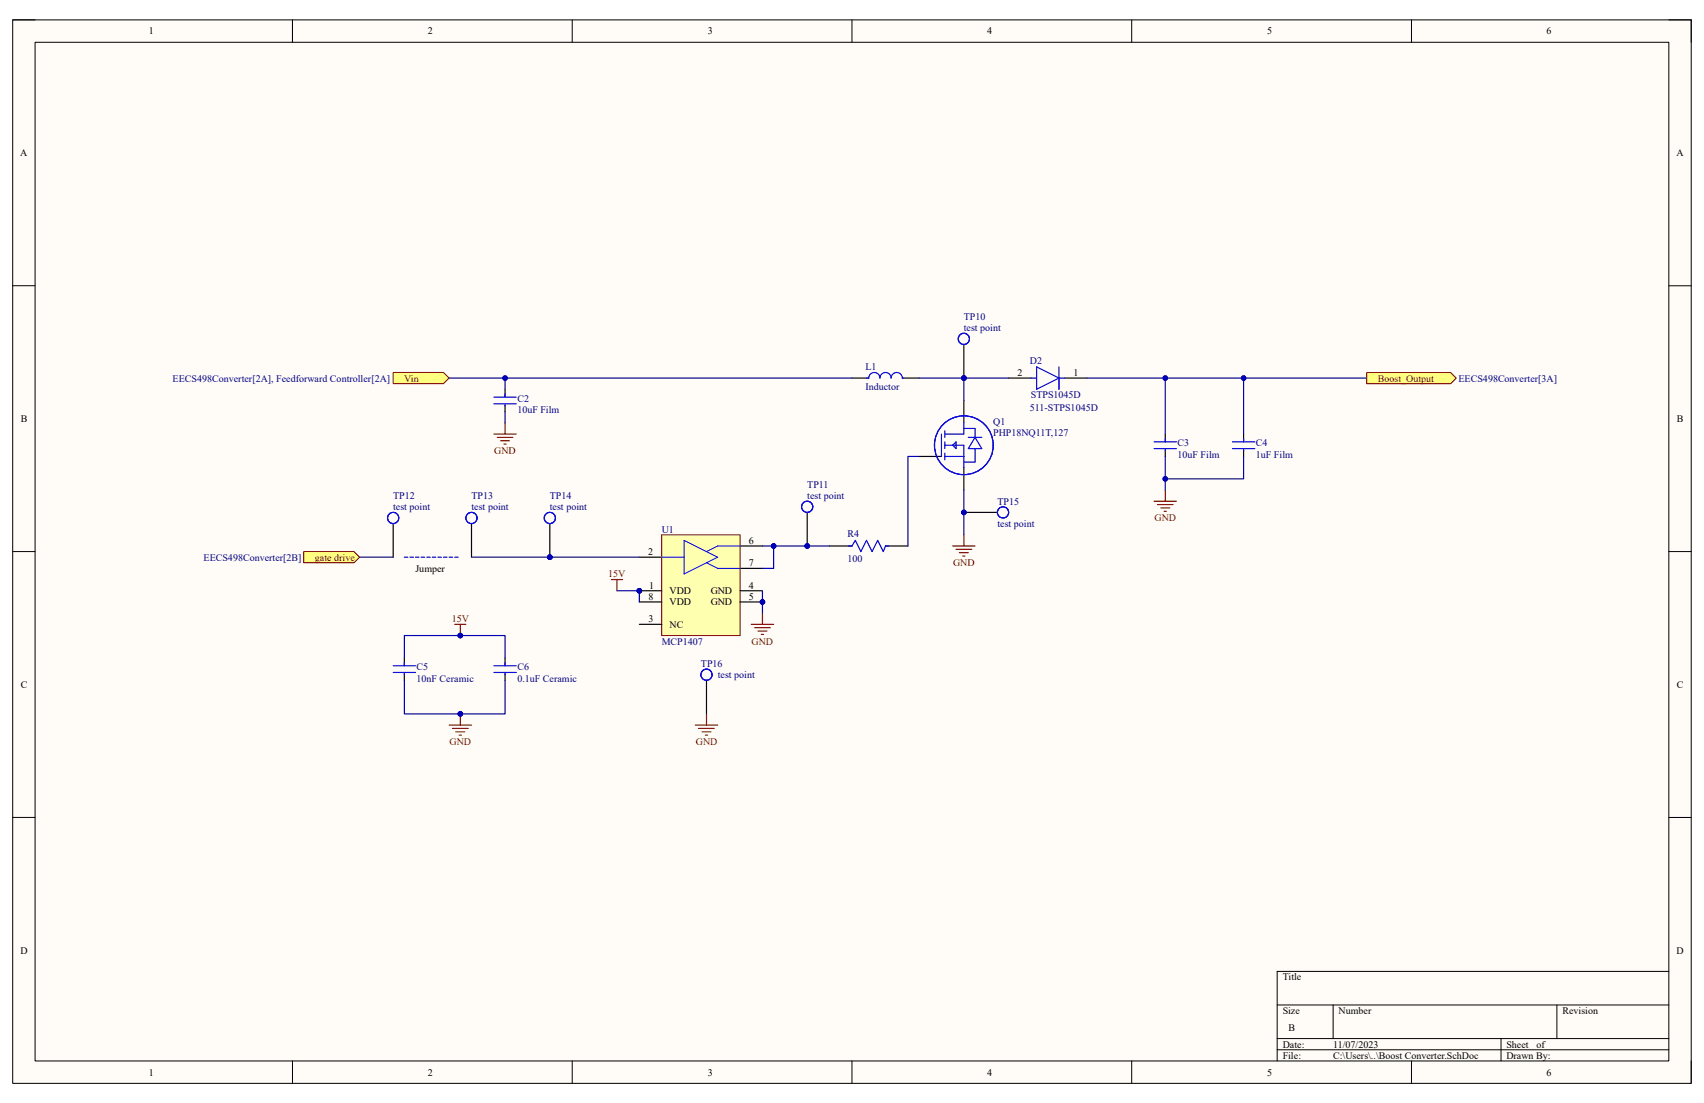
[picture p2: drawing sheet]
<svg xmlns="http://www.w3.org/2000/svg" width="432mm" height="279mm" viewBox="0 0 432 279" stroke-linecap="round" stroke-linejoin="round" font-family="sans-serif">
<path d="M3.2 5h425.4v269.4h-425.4z" fill-rule="evenodd" fill="#fffcf8"/>
<path d="M3.2 5h425.4v269.4h-425.4z" fill="none" stroke="#000" stroke-width=".25"/>
<path d="M8.9 10.7h414v258.1h-414z" fill-rule="evenodd" fill="#fffcf8"/>
<g fill="none" stroke="#000" stroke-width=".25">
<path d="M3.2 5h5.7M8.9 10.7h414v258.1h-414zM74.1 5v5.7M145 5v5.7M215.9 5v5.7M286.8 5v5.7M357.7 5v5.7M422.9 5h5.7v5.7M3.2 72.4h5.7M422.9 72.4h5.7M3.2 139.7h5.7M422.9 139.7h5.7"/>
<path d="M3.2 207.1h5.7M422.9 207.1h5.7M323.6 254.6h99.3M337.8 254.6v8.5M394.5 254.6v8.5M422.9 246.1h-99.3v22.6M74.1 268.7v5.7M145 268.7v5.7M215.9 268.7v5.7M286.8 268.7v5.7M323.6 263.1h99.3M323.6 265.9h99.3"/>
<path d="M357.7 268.8v5.6M380.4 263.1v5.7M428.6 268.8v5.6"/>
</g>
<path d="M99.6 94.4h12.8l1.4 1.4-1.4 1.4h-12.8z" fill-rule="evenodd" fill="#ffff80"/>
<path d="M99.6 94.4h12.8l1.4 1.4-1.4 1.4h-12.8z" fill="none" stroke="#800000" stroke-width=".25"/>
<path d="M241.4 138.3h5.7M242.3 139.1h3.9M244.2 135.5v2.8M292.4 127h5.7M293.3 127.8h4M294.2 128.7h2.2M295 129.5h.6M295.3 124.1v2.9M243.1 140h2.3M244 140.9h.5" fill="none" stroke="#800000" stroke-width=".3"/>
<path d="M76.9 139.7h12.8l1.4 1.4-1.4 1.5h-12.8z" fill-rule="evenodd" fill="#ffff80"/>
<path d="M76.9 139.7h12.8l1.4 1.4-1.4 1.5h-12.8z" fill="none" stroke="#800000" stroke-width=".25"/>
<path d="M346.3 94.4h21.3l1.4 1.4-1.4 1.4h-21.3z" fill-rule="evenodd" fill="#ffff80"/>
<path d="M346.3 94.4h21.3l1.4 1.4-1.4 1.4h-21.3z" fill="none" stroke="#800000" stroke-width=".25"/>
<path d="M232.9 115.6h5.7M244.2 101.4v5.7M244.2 118.5v5.6" fill="none" stroke="#000" stroke-width=".3"/>
<g fill="none" stroke="#00f" stroke-width=".3">
<path d="M238.6 110v5.6M239.4 109.1v1.7M239.4 111.9v1.7M239.4 114.8v1.7M239.4 112.8h4.8v5.7M239.4 115.6h4.8M241.4 112.8l.9-.9v1.7zM244.2 107.1v2.9h-4.8M244.2 108.5h2.9v2.3M245.4 110.8h3.4M247.1 110.8l1.7 2.8h-3.4zM247.1 113.6v3.4h-2.9"/>
<circle cx="244.2" cy="112.8" r="7.4"/>
</g>
<path d="M154.9 146.8h2.9M156.3 146.8v2.8M190.4 158.2h5.6M191.2 159h4M192.1 159.9h2.2M193.2 155.3v2.9M192.9 160.7h.6" fill="none" stroke="#800000" stroke-width=".3"/>
<circle cx="162" cy="149.6" r=".57" fill="#000080"/>
<circle cx="162" cy="149.6" r=".57" fill="none" stroke="#000080" stroke-width=".25"/>
<circle cx="193.2" cy="152.5" r=".57" fill="#000080"/>
<circle cx="193.2" cy="152.5" r=".57" fill="none" stroke="#000080" stroke-width=".25"/>
<path d="M187.5 138.3h5.7M162 141.1h5.7M187.5 144h5.7" fill="none" stroke="#000" stroke-width=".3"/>
<path d="M167.7 135.5h19.8v25.5h-19.8z" fill-rule="evenodd" fill="#ffffb0"/>
<path d="M167.7 135.5h19.8v25.5h-19.8z" fill="none" stroke="#800000" stroke-width=".25"/>
<path d="M173.4 136.9l8.5 4.2-8.5 4.3zM187.5 138.3h-5.6l-2.9 1.4M167.7 141.1h5.7M179 142.6l2.9 1.4h5.6" fill="none" stroke="#00f" stroke-width=".25"/>
<path d="M162 149.6h5.7" fill="none" stroke="#000" stroke-width=".3"/>
<circle cx="162" cy="149.6" r=".57" fill="#000080"/>
<circle cx="162" cy="149.6" r=".57" fill="none" stroke="#000080" stroke-width=".25"/>
<path d="M162 158.2h5.7M187.5 149.6h5.7M187.5 152.5h5.7" fill="none" stroke="#000" stroke-width=".3"/>
<circle cx="193.2" cy="152.5" r=".57" fill="#000080"/>
<circle cx="193.2" cy="152.5" r=".57" fill="none" stroke="#000080" stroke-width=".25"/>
<g fill="none" stroke="#000" stroke-width=".3">
<path d="M128 98.6v2M215.9 95.8h4.2M228.7 95.8h4.2M128 102.6v1.7M295.3 110v1.9M295.3 113.9v1.7M315.1 110v1.9M315.1 113.9v1.7M162 152.5h5.7M102.5 166.7v1.9M102.5 170.6v1.7M128 166.7v1.9"/>
<path d="M128 170.6v1.7"/>
</g>
<g fill="none" stroke="#00f" stroke-width=".3">
<path d="M128 99.7v.9M219.6 95.8h.5a1.42 1.42 0 0 1 1.5-1.4 1.42 1.42 0 0 1 1.4 1.4 1.42 1.42 0 0 1 1.4-1.4 1.42 1.42 0 0 1 1.4 1.4 1.42 1.42 0 0 1 1.4-1.4 1.42 1.42 0 0 1 1.5 1.4h.2M125.1 100.6h5.7M125.1 102.3h5.7M128 102.6v.3M292.4 111.9h5.7M292.4 113.6h5.7M295.3 111.1v.8M295.3 113.9v.3M312.3 111.9h5.7M312.3 113.6h5.7M315.1 111.1v.8"/>
<path d="M315.1 113.9v.3M99.6 168.6h5.7M99.6 170.3h5.7M102.5 167.8v.8M102.5 170.6v.3M125.1 168.6h5.7M125.1 170.3h5.7M128 167.8v.8M128 170.6v.3"/>
</g>
<path d="M125.1 109.9h5.7M126 110.8h4M126.9 111.6h2.2M127.7 112.5h.6M128 107.1v2.8M115.2 158.2h2.9M116.6 158.2v2.8" fill="none" stroke="#800000" stroke-width=".3"/>
<circle cx="116.6" cy="161" r=".57" fill="#000080"/>
<circle cx="116.6" cy="161" r=".57" fill="none" stroke="#000080" stroke-width=".25"/>
<path d="M113.8 183.7h5.7M114.7 184.5h3.9M115.5 185.4h2.3M116.4 186.2h.5M116.6 180.8v2.9" fill="none" stroke="#800000" stroke-width=".3"/>
<circle cx="116.6" cy="180.8" r=".57" fill="#000080"/>
<circle cx="116.6" cy="180.8" r=".57" fill="none" stroke="#000080" stroke-width=".25"/>
<path d="M255.6 95.8h5.7M269.8 95.8h5.6M99.6 132.6v8.5M119.5 132.6v8.5M210.2 138.3h5.7M224.4 138.3h5.7" fill="none" stroke="#000" stroke-width=".3"/>
<g fill="none" stroke="#00f" stroke-width=".3">
<path d="M261.3 95.8h1.4M262.7 92.9l5.7 2.9-5.7 2.8zM268.4 95.8h1.4M268.4 92.9v5.7M215 138.3h.9l.8-1.4 1.5 2.8 1.4-2.8 1.4 2.8 1.4-2.8 1.4 2.8 .6-1.4h.8M102.5 141.1h.9M103.9 141.1h.9M105.3 141.1h.9M106.7 141.1h.9M108.1 141.1h.9M109.6 141.1h.8M111 141.1h.9"/>
<path d="M112.4 141.1h.9M113.8 141.1h.9M115.2 141.1h.9"/>
<circle cx="99.6" cy="131.2" r="1.42"/>
<circle cx="119.5" cy="131.2" r="1.42"/>
</g>
<circle cx="139.3" cy="141.1" r=".57" fill="#000080"/>
<circle cx="139.3" cy="141.1" r=".57" fill="none" stroke="#000080" stroke-width=".25"/>
<path d="M139.3 132.6v8.5" fill="none" stroke="#000" stroke-width=".3"/>
<circle cx="139.3" cy="141.1" r=".57" fill="#000080"/>
<circle cx="139.3" cy="141.1" r=".57" fill="none" stroke="#000080" stroke-width=".25"/>
<g fill="none" stroke="#00f" stroke-width=".3">
<circle cx="139.3" cy="131.2" r="1.42"/>
<circle cx="179" cy="170.9" r="1.42"/>
</g>
<path d="M179 172.3v8.5" fill="none" stroke="#000" stroke-width=".3"/>
<path d="M176.2 183.7h5.7M177 184.5h4M177.9 185.4h2.3M178.7 186.2h.6M179 180.8v2.9" fill="none" stroke="#800000" stroke-width=".3"/>
<circle cx="204.6" cy="138.3" r=".57" fill="#000080"/>
<circle cx="204.6" cy="138.3" r=".57" fill="none" stroke="#000080" stroke-width=".25"/>
<path d="M204.5 129.8v8.5" fill="none" stroke="#000" stroke-width=".3"/>
<circle cx="204.6" cy="138.3" r=".57" fill="#000080"/>
<circle cx="204.6" cy="138.3" r=".57" fill="none" stroke="#000080" stroke-width=".25"/>
<circle cx="204.5" cy="128.4" r="1.42" fill="none" stroke="#00f" stroke-width=".3"/>
<circle cx="244.2" cy="95.8" r=".57" fill="#000080"/>
<circle cx="244.2" cy="95.8" r=".57" fill="none" stroke="#000080" stroke-width=".25"/>
<path d="M244.2 87.3v8.5" fill="none" stroke="#000" stroke-width=".3"/>
<circle cx="244.2" cy="95.8" r=".57" fill="#000080"/>
<circle cx="244.2" cy="95.8" r=".57" fill="none" stroke="#000080" stroke-width=".25"/>
<circle cx="244.2" cy="85.8" r="1.42" fill="none" stroke="#00f" stroke-width=".3"/>
<circle cx="244.2" cy="129.8" r=".57" fill="#000080"/>
<circle cx="244.2" cy="129.8" r=".57" fill="none" stroke="#000080" stroke-width=".25"/>
<path d="M244.2 129.8h8.6" fill="none" stroke="#000" stroke-width=".3"/>
<circle cx="244.2" cy="129.8" r=".57" fill="#000080"/>
<circle cx="244.2" cy="129.8" r=".57" fill="none" stroke="#000080" stroke-width=".25"/>
<circle cx="254.2" cy="129.8" r="1.42" fill="none" stroke="#00f" stroke-width=".3"/>
<path d="M244.2 95.8v5.6" fill="none" stroke="#000080" stroke-width=".3"/>
<circle cx="244.2" cy="95.8" r=".57" fill="#000080"/>
<circle cx="244.2" cy="95.8" r=".57" fill="none" stroke="#000080" stroke-width=".25"/>
<path d="M193.2 149.6v5.7" fill="none" stroke="#000080" stroke-width=".3"/>
<circle cx="193.2" cy="152.5" r=".57" fill="#000080"/>
<circle cx="193.2" cy="152.5" r=".57" fill="none" stroke="#000080" stroke-width=".25"/>
<path d="M156.3 149.6h5.7" fill="none" stroke="#000080" stroke-width=".3"/>
<circle cx="162" cy="149.6" r=".57" fill="#000080"/>
<circle cx="162" cy="149.6" r=".57" fill="none" stroke="#000080" stroke-width=".25"/>
<path d="M162 149.6v2.9" fill="none" stroke="#000080" stroke-width=".3"/>
<circle cx="162" cy="149.6" r=".57" fill="#000080"/>
<circle cx="162" cy="149.6" r=".57" fill="none" stroke="#000080" stroke-width=".25"/>
<path d="M315.1 115.6v5.7h-19.8" fill="none" stroke="#000080" stroke-width=".3"/>
<circle cx="295.3" cy="121.3" r=".57" fill="#000080"/>
<circle cx="295.3" cy="121.3" r=".57" fill="none" stroke="#000080" stroke-width=".25"/>
<path d="M315.1 95.8v14.2" fill="none" stroke="#000080" stroke-width=".3"/>
<circle cx="315.1" cy="95.8" r=".57" fill="#000080"/>
<circle cx="315.1" cy="95.8" r=".57" fill="none" stroke="#000080" stroke-width=".25"/>
<path d="M128 95.8v2.8M128 104.3v2.8" fill="none" stroke="#000080" stroke-width=".3"/>
<circle cx="128" cy="95.8" r=".57" fill="#000080"/>
<circle cx="128" cy="95.8" r=".57" fill="none" stroke="#000080" stroke-width=".25"/>
<path d="M113.8 95.8h102.1" fill="none" stroke="#000080" stroke-width=".3"/>
<circle cx="128" cy="95.8" r=".57" fill="#000080"/>
<circle cx="128" cy="95.8" r=".57" fill="none" stroke="#000080" stroke-width=".25"/>
<path d="M295.3 95.8h51" fill="none" stroke="#000080" stroke-width=".3"/>
<circle cx="295.3" cy="95.8" r=".57" fill="#000080"/>
<circle cx="295.3" cy="95.8" r=".57" fill="none" stroke="#000080" stroke-width=".25"/>
<circle cx="315.1" cy="95.8" r=".57" fill="#000080"/>
<circle cx="315.1" cy="95.8" r=".57" fill="none" stroke="#000080" stroke-width=".25"/>
<path d="M295.3 115.6v8.5" fill="none" stroke="#000080" stroke-width=".3"/>
<circle cx="295.3" cy="121.3" r=".57" fill="#000080"/>
<circle cx="295.3" cy="121.3" r=".57" fill="none" stroke="#000080" stroke-width=".25"/>
<path d="M128 172.3v8.5h-11.4" fill="none" stroke="#000080" stroke-width=".3"/>
<circle cx="116.6" cy="180.8" r=".57" fill="#000080"/>
<circle cx="116.6" cy="180.8" r=".57" fill="none" stroke="#000080" stroke-width=".25"/>
<path d="M102.5 172.3v8.5h14.1" fill="none" stroke="#000080" stroke-width=".3"/>
<circle cx="116.6" cy="180.8" r=".57" fill="#000080"/>
<circle cx="116.6" cy="180.8" r=".57" fill="none" stroke="#000080" stroke-width=".25"/>
<path d="M116.6 161h-14.1v5.7" fill="none" stroke="#000080" stroke-width=".3"/>
<circle cx="116.6" cy="161" r=".57" fill="#000080"/>
<circle cx="116.6" cy="161" r=".57" fill="none" stroke="#000080" stroke-width=".25"/>
<path d="M116.6 161h11.4v5.7" fill="none" stroke="#000080" stroke-width=".3"/>
<circle cx="116.6" cy="161" r=".57" fill="#000080"/>
<circle cx="116.6" cy="161" r=".57" fill="none" stroke="#000080" stroke-width=".25"/>
<path d="M193.2 138.3h2.8" fill="none" stroke="#000080" stroke-width=".3"/>
<circle cx="196" cy="138.3" r=".57" fill="#000080"/>
<circle cx="196" cy="138.3" r=".57" fill="none" stroke="#000080" stroke-width=".25"/>
<path d="M196 138.3v5.7h-2.8" fill="none" stroke="#000080" stroke-width=".3"/>
<circle cx="196" cy="138.3" r=".57" fill="#000080"/>
<circle cx="196" cy="138.3" r=".57" fill="none" stroke="#000080" stroke-width=".25"/>
<path d="M275.4 95.8h19.9v14.2" fill="none" stroke="#000080" stroke-width=".3"/>
<circle cx="295.3" cy="95.8" r=".57" fill="#000080"/>
<circle cx="295.3" cy="95.8" r=".57" fill="none" stroke="#000080" stroke-width=".25"/>
<path d="M232.9 95.8h22.7" fill="none" stroke="#000080" stroke-width=".3"/>
<circle cx="244.2" cy="95.8" r=".57" fill="#000080"/>
<circle cx="244.2" cy="95.8" r=".57" fill="none" stroke="#000080" stroke-width=".25"/>
<path d="M196 138.3h14.2" fill="none" stroke="#000080" stroke-width=".3"/>
<circle cx="196" cy="138.3" r=".57" fill="#000080"/>
<circle cx="196" cy="138.3" r=".57" fill="none" stroke="#000080" stroke-width=".25"/>
<circle cx="204.6" cy="138.3" r=".57" fill="#000080"/>
<circle cx="204.6" cy="138.3" r=".57" fill="none" stroke="#000080" stroke-width=".25"/>
<path d="M91.1 141.1h8.5M119.5 141.1h19.8" fill="none" stroke="#000080" stroke-width=".3"/>
<circle cx="139.3" cy="141.1" r=".57" fill="#000080"/>
<circle cx="139.3" cy="141.1" r=".57" fill="none" stroke="#000080" stroke-width=".25"/>
<path d="M139.3 141.1h22.7" fill="none" stroke="#000080" stroke-width=".3"/>
<circle cx="139.3" cy="141.1" r=".57" fill="#000080"/>
<circle cx="139.3" cy="141.1" r=".57" fill="none" stroke="#000080" stroke-width=".25"/>
<path d="M244.2 124.1v11.4" fill="none" stroke="#000080" stroke-width=".3"/>
<circle cx="244.2" cy="129.8" r=".57" fill="#000080"/>
<circle cx="244.2" cy="129.8" r=".57" fill="none" stroke="#000080" stroke-width=".25"/>
<path d="M232.9 115.6h-2.8v22.7" fill="none" stroke="#000080" stroke-width=".3"/>
<g font-size="2.5">
<text x="37.7" y="8.7">1</text>
<text x="108.4" y="8.7">2</text>
<text x="179.4" y="8.7">3</text>
<text x="250.1" y="8.7">4</text>
<text x="321.1" y="8.7">5</text>
<text x="391.9" y="8.7">6</text>
<text x="5.1" y="39.6">A</text>
<text x="424.8" y="39.6">A</text>
<text x="257.8" y="95.2">2</text>
<text x="272" y="95.2">1</text>
<text x="5.2" y="106.9">B</text>
<text x="424.9" y="106.9">B</text>
<text x="189.8" y="137.8">6</text>
<text x="164.3" y="140.6">2</text>
<text x="189.8" y="143.4">7</text>
<text x="105.3" y="144.8">Jumper</text>
<text x="164.5" y="149.1">1</text>
<text x="189.8" y="149.1">4</text>
<text x="164.3" y="151.9">8</text>
<text x="169.7" y="150.5">VDD</text>
<text x="169.7" y="153.3">VDD</text>
<text x="180.1" y="150.5">GND</text>
<text x="180.1" y="153.3">GND</text>
<text x="189.8" y="151.9">5</text>
<text x="164.3" y="157.6">3</text>
<text x="169.7" y="159">NC</text>
<text x="5.2" y="174.2">C</text>
<text x="424.9" y="174.2">C</text>
<text x="5.2" y="241.6">D</text>
<text x="424.9" y="241.6">D</text>
<text x="325" y="248.3">Title</text>
<text x="325" y="256.8">Size</text>
<text x="339.2" y="256.8">Number</text>
<text x="395.9" y="256.8">Revision</text>
<text x="326.5" y="261.1">B</text>
<text x="325" y="265.3">Date:</text>
<text x="325" y="268.2">File:</text>
<text x="337.8" y="268.2">C:\Users\..\Boost Converter.SchDoc</text>
<text x="337.8" y="265.3">11/07/2023</text>
<text x="381.7" y="268.2">Drawn By:</text>
<text x="381.7" y="265.3">Sheet</text>
<text x="389.3" y="265.3">of</text>
<text x="37.7" y="272.5">1</text>
<text x="108.4" y="272.5">2</text>
<text x="179.4" y="272.5">3</text>
<text x="250.1" y="272.5">4</text>
<text x="321.1" y="272.5">5</text>
<text x="391.9" y="272.5">6</text>
</g>
<g font-size="2.5" fill="#000080">
<text x="244.2" y="81">TP10</text>
<text x="244.2" y="83.9">test point</text>
<text x="219.3" y="93.8">L1</text>
<text x="261" y="92.1">D2</text>
<text x="43.7" y="96.6">EECS498Converter[2A], Feedforward Controller[2A]</text>
<text x="131.1" y="101.7">C2</text>
<text x="219.3" y="98.9">Inductor</text>
<text x="261.2" y="100.9">STPS1045D</text>
<text x="369.6" y="96.6">EECS498Converter[3A]</text>
<text x="131.1" y="104.6">10uF Film</text>
<text x="251.7" y="107.6">Q1</text>
<text x="261" y="104">511-STPS1045D</text>
<text x="251.7" y="110.4">PHP18NQ11T,127</text>
<text x="298.4" y="113.1">C3</text>
<text x="318.3" y="113.1">C4</text>
<text x="298.4" y="115.9">10uF Film</text>
<text x="318.3" y="115.9">1uF Film</text>
<text x="204.6" y="123.6">TP11</text>
<text x="99.6" y="126.4">TP12</text>
<text x="99.6" y="129.2">test point</text>
<text x="119.5" y="126.4">TP13</text>
<text x="119.5" y="129.2">test point</text>
<text x="139.3" y="126.4">TP14</text>
<text x="139.3" y="129.2">test point</text>
<text x="204.6" y="126.4">test point</text>
<text x="252.7" y="127.8">TP15</text>
<text x="167.7" y="134.9">U1</text>
<text x="214.8" y="136.1">R4</text>
<text x="252.7" y="133.5">test point</text>
<text x="51.6" y="142">EECS498Converter[2B]</text>
<text x="214.8" y="142.3">100</text>
<text x="167.7" y="163.3">MCP1407</text>
<text x="105.6" y="169.8">C5</text>
<text x="105.6" y="172.6">10nF Ceramic</text>
<text x="131.1" y="169.8">C6</text>
<text x="131.1" y="172.6">0.1uF Ceramic</text>
<text x="177.6" y="169">TP16</text>
<text x="181.9" y="171.8">test point</text>
</g>
<g font-size="2.5" fill="#800000">
<text x="102.4" y="96.6">Vin</text>
<text x="349.2" y="96.6">Boost_Output</text>
<text x="125.3" y="115.1">GND</text>
<text x="292.6" y="132.1">GND</text>
<text x="79.8" y="142">gate drive</text>
<text x="241.5" y="143.4">GND</text>
<text x="154.1" y="146.3">15V</text>
<text x="114.5" y="157.6">15V</text>
<text x="190.5" y="163.3">GND</text>
<text x="113.9" y="188.8">GND</text>
<text x="176.3" y="188.8">GND</text>
</g>
</svg>
